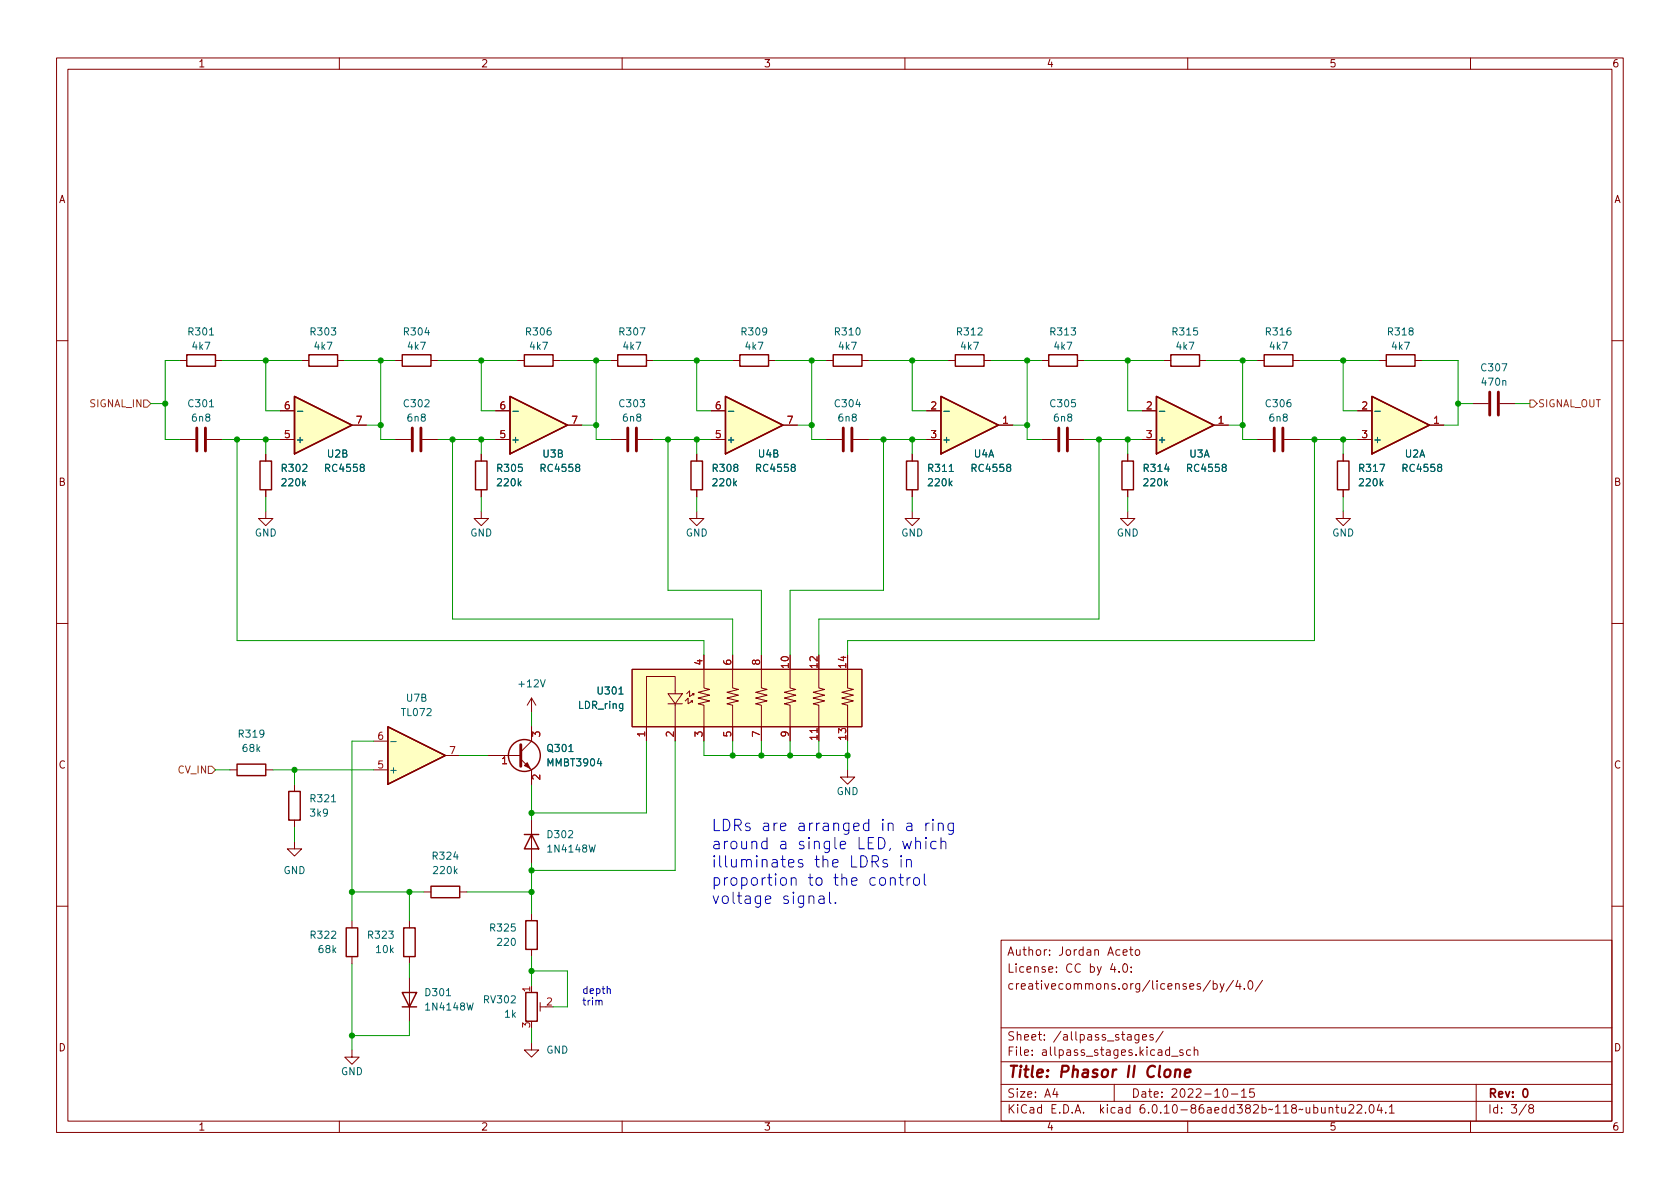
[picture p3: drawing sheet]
<svg xmlns="http://www.w3.org/2000/svg" width="297mm" height="210mm" viewBox="0 0 297 210" stroke-linecap="round" stroke-linejoin="round" font-family="sans-serif">
<g fill="none" stroke="#840000" stroke-width=".18">
<path d="M10 10.2h277v190.1h-277zM12 12.2h273v186.1h-273zM60 10.2v2M110 10.2v2M160 10.2v2M210 10.2v2M260 10.2v2M10 60.2h2M31.7 63.7h1.3M31.7 77.7h2.8M36.6 77.7h2.8M38.1 63.7h1.3"/>
<path d="M49.5 77.7h2.6M49.5 72.6h2.6M53.3 63.7h1.3M59.7 63.7h1.3M62.2 75.2h2.6M69.8 63.7h1.3M69.8 77.7h2.8M74.7 77.7h2.8M76.2 63.7h1.3M87.6 77.7h2.6M87.6 72.6h2.6M91.4 63.7h1.3"/>
<path d="M97.8 63.7h1.3M100.3 75.2h2.6M107.9 63.7h1.3M107.9 77.7h2.8M112.8 77.7h2.8M114.3 63.7h1.3M125.7 77.7h2.6M125.7 72.6h2.6M129.5 63.7h1.3M135.9 63.7h1.3M138.4 75.2h2.6M146 63.7h1.3"/>
<path d="M146 77.7h2.8M150.9 77.7h2.8M152.4 63.7h1.3M163.8 77.7h2.6M163.8 72.6h2.6M167.6 63.7h1.3M174 63.7h1.3M176.5 75.2h2.6M184.1 63.7h1.3M184.1 77.7h2.8M189 77.7h2.8M190.5 63.7h1.3"/>
<path d="M201.9 77.7h2.6M201.9 72.6h2.6M205.7 63.7h1.3M212.1 63.7h1.3M214.6 75.2h2.6M222.2 63.7h1.3M222.2 77.7h2.8M227.1 77.7h2.8M228.6 63.7h1.3M240 77.7h2.6M240 72.6h2.6M243.8 63.7h1.3"/>
<path d="M250.2 63.7h1.3M252.7 75.2h2.6M260.3 71.4h2.8M265.2 71.4h2.8M285 60.2h2M47 90.4v1.3h1.3l-1.3 1.3-1.3-1.3h1.3M47 80.3v1.2M47 86.6v1.3M85.1 90.4v1.3h1.3l-1.3 1.3-1.3-1.3h1.3M85.1 80.3v1.2M85.1 86.6v1.3M123.2 90.4v1.3h1.3l-1.3 1.3-1.3-1.3h1.3"/>
<path d="M123.2 80.3v1.2M123.2 86.6v1.3M161.3 90.4v1.3h1.3l-1.3 1.3-1.3-1.3h1.3M161.3 80.3v1.2M161.3 86.6v1.3M199.4 90.4v1.3h1.3l-1.3 1.3-1.3-1.3h1.3M199.4 80.3v1.2M199.4 86.6v1.3M237.5 90.4v1.3h1.3l-1.3 1.3-1.3-1.3h1.3M237.5 80.3v1.2M237.5 86.6v1.3M10 110.2h2"/>
<path d="M111.8 118.4h40.6v10.1h-40.6zM124.5 115.8v5.9l1 .2-2.1 .5 2.1 .5-2.1 .5 2.1 .5-2.1 .6 1.1 .2v6.4M129.5 115.8v5.9l1.1 .2-2.1 .5 2.1 .5-2.1 .5 2.1 .5-2.1 .6 1 .2v6.4M134.6 115.8v5.9l1 .2-2 .5 2 .5-2 .5 2 .5-2 .6 1 .2v6.4M139.7 118.4v3.3l1 .2-2 .5 2 .5-2 .5 2 .5-2 .6 1 .2v6.4M144.8 118.4v3.3l1 .2-2 .5 2 .5-2 .5 2 .5-2 .6 1 .2v6.4M149.9 118.4v3.3l1 .2-2.1 .5 2.1 .5-2.1 .5 2.1 .5-2.1 .6 1.1 .2v3.8M285 110.2h2M40.6 136.1h1.3M47 136.1h1.3M52.1 138.7v1.2M66 136.1h2.6"/>
<path d="M66 131.1h2.6M78.7 133.6h2.6M86.4 133.6h5.7M92.1 134.2l1.9 1.9v2.6M94 123.4v2.6M94 128.5v2.6l-1.9 1.9M94 123.4l-.8 1.3M94 123.4l.7 1.3M118.1 122.7h2.5l-1.2 1.8zM118.1 124.5h2.5M119.4 122.7v-3.1h-5.1v11.5M119.4 124.5v6.6"/>
<path d="M121.2 123.9l.5-.5v1.1l.7-.6M121.4 122.7l.5-.5v1l.8-.5M122.2 123.9h.2v.3zM122.4 122.7h.3v.2zM149.9 136.1v1.3h-1.3l1.3 1.3 1.2-1.3h-1.2M52.1 148.8v1.3h1.2l-1.2 1.3-1.3-1.3h1.3M52.1 145v1.3M74.9 157.7h1.3M81.3 157.7h1.2M94 145v7.6M10 160.2h2M62.2 162.8v1.3"/>
<path d="M62.2 169.2v1.2M72.4 162.8v1.3M72.4 169.2v1.2M72.4 173v7.6M94 161.5v1.3M94 167.9v1.3M95.5 177.3v1.5M95.5 178h1M177 166.3h108v32h-108zM196.7 170.4l-.3 1h.9M197.1 170.9v1M197.9 171.8v.1"/>
<path d="M198.6 168.4l.7-.1-.1-.3-.4-.1-.2 .2v.8h.6M198.6 170.6l.3-.2a.81 .81 0 0 1 .5 .7 .81 .81 0 0 1-.3 .8h-.1a.81 .81 0 0 1-.4-1.3zM199.7 167.9h.6M199.9 167.4v1.3l.4 .2M200 171.8v.1M200 171v.1M200.9 168l.3-.1 .3 .3v.4l-.3 .3h-.3l-.2-.3v-.4zM214 173.4l-1.3 1.9M214.5 174l.4-.1 .3 .3v.4l-.1 .3h-.6M214.5 173.4v1.5M215.7 173.9l.4 1M216.4 173.9l-.5 1.4-.2 .1"/>
<path d="M218.1 173.4l-1.3 1.9M218.9 173.4l-.4 1h.9M219.2 173.9v1M220 174.8v.1M220.8 173.6l.2-.2a.81 .81 0 0 1 .6 .7 .81 .81 0 0 1-.3 .8h-.2a.81 .81 0 0 1-.3-1.3zM223.2 173.4l-1.3 1.9M285 160.2h2M60 198.3v2M62.2 185.7v1.2h-1.2l1.2 1.3 1.3-1.3h-1.3M94 184.4v1.3h-1.3l1.3 1.2 1.2-1.2h-1.2M110 198.3v2M160 198.3v2"/>
<path d="M177 194.8h108M177 191.8h108M177 187.8h108M177 181.8h108M186.5 192.5l-.4 1h1M186.9 193v1M197 191.8v3M201.4 182.9v1.2l-.3 .3h-.4M201.4 183l-.5-.1-.3 .3v.4l.2 .3h.6M202 183.4l.7-.1-.1-.3-.4-.1-.2 .2 .1 .8h.5M203.9 183l-.4-.1-.2 .2 .1 .3 .5 .1v.4h-.6M205.6 182.4l-1.2 1.9"/>
<path d="M207.1 186.8h1.2M209.1 185.7l-.3-.1-.2 .2v.3l.5 .1v.4h-.5M210 198.3v2M210.5 185.7l-.4-.1-.3 .3v.4l.1 .3h.6M211.1 185.8l.3-.2 .3 .1 .1 .9M211.1 185.1v1.5M216.4 192.6l.2-.1a.81 .81 0 0 1 .6 .7 .81 .81 0 0 1-.3 .8h-.2a.81 .81 0 0 1-.6-.6 .81 .81 0 0 1 .3-.8zM217.7 193.5h1.2M219.5 193l.4-.5v1.5M219.5 194h.9M221.7 192.5h-.7l-.1 .7 .2-.1 .5 .1 .2 .2-.1 .5-.2 .1-.6-.1M235 196l.2-.2 .4 .1v.9"/>
<path d="M235 195.8v1M236.1 195.8h.6M236.4 195.3v1.3l.3 .2M237.2 195.8l.1 1h.3l.3-.1M237.9 195.8v1M238.5 195.5l.6-.2 .2 .2 .1 .3-1 1h1M239.9 195.5l.6-.2 .2 .2 .1 .3-.9 1h.9M241.4 196.7v.1M242.3 195.4l.1-.1a.81 .81 0 0 1 .6 .7 .81 .81 0 0 1-.3 .8h-.1a.81 .81 0 0 1-.6-.6 .81 .81 0 0 1 .3-.8zM243.9 195.3l-.4 1h.9M244.2 195.8v1M245 196.7v.1"/>
<path d="M245.6 195.8l.5-.5v1.5M245.6 196.8h.9M260 198.3v2M261 191.8v6.5M269.9 195.3l-1.3 1.9M270.6 196l-.3-.3 .1-.2 .2-.2 .4 .1 .2 .2-.1 .2-.7 .2-.1 .3v.2l.3 .3h.4l.2-.3-.1-.4-.2-.1"/>
</g>
<path d="M269.4 192.7l.2-.2a.8 .8 0 0 1 .5 .8 .8 .8 0 0 1-.5 .7l-.2-.1-.1-.4z" fill="none" stroke="#840000" stroke-width=".3"/>
<path d="M206 189.3a.52 .52 0 0 1 .6-.2 .52 .52 0 0 1 .4 .4l-.1 .6a.55 .55 0 0 1-.5 .4 .55 .55 0 0 1-.6-.4zM207.8 189.3a.49 .49 0 0 1 .9 .1l-.1 1.1M207.9 189.1l-.2 1.4M209.5 189.8l1-.2-.1-.4-.1-.1-.6 .1-.2 1 .2 .3 .6-.1" fill="none" stroke="#840000" stroke-width=".4"/>
<g fill="none" stroke="#840000" stroke-width=".25">
<path d="M33 62.7h5.1v2.1h-5.1zM52.1 70.1l10.1 5.1-10.1 5.1zM54.6 62.7h5.1v2.1h-5.1zM71.1 62.7h5.1v2.1h-5.1zM90.2 70.1l10.1 5.1-10.1 5.1zM92.7 62.7h5.1v2.1h-5.1zM109.2 62.7h5.1v2.1h-5.1zM128.3 70.1l10.1 5.1-10.1 5.1zM130.8 62.7h5.1v2.1h-5.1zM147.3 62.7h5.1v2.1h-5.1zM166.4 70.1l10.1 5.1-10.1 5.1zM168.9 62.7h5.1v2.1h-5.1z"/>
<path d="M185.4 62.7h5.1v2.1h-5.1zM204.5 70.1l10.1 5.1-10.1 5.1zM207 62.7h5.1v2.1h-5.1zM223.5 62.7h5.1v2.1h-5.1zM242.6 70.1l10.1 5.1-10.1 5.1zM245.1 62.7h5.1v2.1h-5.1zM46 81.5h2v5.1h-2zM84.1 81.5h2v5.1h-2zM122.2 81.5h2v5.1h-2zM160.3 81.5h2v5.1h-2zM198.4 81.5h2v5.1h-2zM236.5 81.5h2v5.1h-2z"/>
<path d="M41.9 135.1h5.1v2.1h-5.1zM51.1 139.9h2v5.1h-2zM68.6 128.5l10.1 5.1-10.1 5.1zM76.2 156.7h5.1v2h-5.1zM92.7 147.6h2.5M94 147.6l1.2 2.5h-2.5zM61.2 164.1h2v5.1h-2zM71.1 175.5h2.6l-1.3 2.5zM71.1 178h2.6M71.4 164.1h2v5.1h-2zM93 162.8h2v5.1h-2zM93 175.5h2v5.1h-2z"/>
<circle cx="92.7" cy="133.6" r="2.82"/>
</g>
<g fill="#ffffc2" stroke="#ffffc2" stroke-width=".18">
<path d="M52.1 70.1l10.1 5.1-10.1 5.1z"/>
<path d="M68.6 128.5l10.1 5.1-10.1 5.1z"/>
<path d="M242.6 70.1l10.1 5.1-10.1 5.1z"/>
<path d="M111.8 118.4h40.6v10.1h-40.6z"/>
<path d="M90.2 70.1l10.1 5.1-10.1 5.1z"/>
<path d="M128.3 70.1l10.1 5.1-10.1 5.1z"/>
<path d="M166.4 70.1l10.1 5.1-10.1 5.1z"/>
<path d="M204.5 70.1l10.1 5.1-10.1 5.1z"/>
</g>
<path d="M52.6 72.7h.9M90.7 72.7h.9M128.8 72.7h.9M166.9 72.7h.9M205 72.7h.9M243.1 72.7h.9M69.1 131.1h1" fill="none" stroke="#006464" stroke-width=".18"/>
<g fill="none" stroke="#840000" stroke-width=".51">
<path d="M34.8 75.7v4.1M36.3 75.7v4.1M72.9 75.7v4.1M74.4 75.7v4.1M111 75.7v4.1M112.5 75.7v4.1M149.1 75.7v4.1M150.6 75.7v4.1M187.2 75.7v4.1M188.7 75.7v4.1M225.3 75.7v4.1M226.8 75.7v4.1"/>
<path d="M263.4 69.3v4.1M264.9 69.3v4.1M92.1 131.7v3.8"/>
</g>
<path d="M92.7 135.4l.5-.5 .5 1z" fill="#840000" stroke="#840000" stroke-width=".18"/>
<path d="M25.4 70.7h.6l.7 .7-.7 .6h-.6zM270.5 70.7h.6l.7 .7-.7 .6h-.6zM36.8 135.5h.7l.6 .6-.6 .7h-.7z" fill="none" stroke="#725600" stroke-width=".18"/>
<g fill="none" stroke="#0000c2" stroke-width=".18">
<path d="M144.9 158.5l.1-.1 .6 .1 .1 1.3M145.7 158.9l-.7 .1a.39 .39 0 0 0-.3 .4 .39 .39 0 0 0 .3 .4l.7-.1M146.7 157.8v1.7l.2 .3M147.7 159.6l.1 .1-.1 .1-.1-.1 .1-.1v.2M154.2 152.4h.7a.54 .54 0 0 0 .4-.6 .54 .54 0 0 0-.4-.5h-.7v2M154.7 152.4l.6 .9M155.6 155.4a.54 .54 0 0 1 .6-.2 .54 .54 0 0 1 .4 .4v.6a.54 .54 0 0 1-.6 .4 .54 .54 0 0 1-.5-.4zM156.9 152.1l-.5-.1-.3 .3 .1 .3 .7 .2v.1v.3l-.2 .1-.6-.1M157.4 155.4a.5 .5 0 0 1 .9 .1v1M157.4 155.2v1.3M158.9 155.2h.8M159.2 154.5v1.8l.1 .1 .4 .1"/>
<path d="M159.3 152v1.3M159.6 148.8l.4 1.3 .4-.9 .4 .9 .3-1.3M160.3 152.2a.5 .5 0 0 1 .8 .1v1M160.3 152v1.3M160.4 145.6l.2-.1 .5 .1 .1 1.3M160.4 155.2v1.3M160.9 155.2a.51 .51 0 0 0-.5 .4M161.2 146l-.6 .1a.39 .39 0 0 0-.3 .4 .39 .39 0 0 0 .3 .4l.6-.1M161.6 155.4a.54 .54 0 0 1 .6-.2 .54 .54 0 0 1 .4 .4v.6a.54 .54 0 0 1-.6 .4 .54 .54 0 0 1-.5-.4zM161.9 149a.5 .5 0 0 1 .9 .1v1M161.9 148.1v2M163.4 154.5v1.8l.3 .2"/>
<path d="M163.7 148.1l-.1 .1 .1 .1 .1-.1-.1-.1v.2M163.7 145.5v1.4M163.7 148.8v1.3M164.3 145.5a.51 .51 0 0 0-.6 .4M164.9 144.9v.1v.1l.1-.1-.1-.1v.2M164.9 145.5v1.4M165.5 148.9l-.6-.1-.3 .4v.5l.2 .3 .1 .1 .6-.1M165.9 145.7a.5 .5 0 0 1 .9 .1v1.1M165.9 145.5v1.4M166.4 149a.5 .5 0 0 1 .8 .1v1M166.4 148.1v2M168.6 145.5v1.7a.54 .54 0 0 1-.9 .3"/>
<path d="M168.6 145.6l-.6-.1-.4 .4v.6l.2 .3 .2 .1 .6-.1M105.9 177.1l.2-.2h.3l.1 .8M107.4 175l.1-.2 .3 .1 .1 .8"/>
</g>
<g fill="none" stroke="#009600" stroke-width=".18">
<path d="M26.7 71.4h2.5M31.7 63.7h-2.5v14h2.5M39.4 63.7h13.9M39.4 77.7h10.1M41.9 77.7v35.6h82.6v2.5M47 63.7v8.9h2.5M47 77.7v2.6M61 63.7h8.8M64.8 75.2h2.5M67.3 63.7v14h2.5M77.5 63.7h13.9M77.5 77.7h10.1"/>
<path d="M80 77.7v31.8h49.5v6.3M85.1 63.7v8.9h2.5M85.1 77.7v2.6M99.1 63.7h8.8M102.9 75.2h2.5M105.4 63.7v14h2.5M115.6 63.7h13.9M115.6 77.7h10.1M118.1 77.7v26.7h16.5v11.4M123.2 63.7v8.9h2.5M123.2 77.7v2.6M137.2 63.7h8.8"/>
<path d="M141 75.2h2.5M143.5 63.7v14h2.5M153.7 63.7h13.9M153.7 77.7h10.1M156.2 77.7v26.7h-16.5v11.4M161.3 63.7v8.9h2.5M161.3 77.7v2.6M175.3 63.7h8.8M179.1 75.2h2.5M181.6 63.7v14h2.5M191.8 63.7h13.9M191.8 77.7h10.1"/>
<path d="M194.3 77.7v31.8h-49.5v6.3M199.4 63.7v8.9h2.5M199.4 77.7v2.6M213.4 63.7h8.8M217.2 75.2h2.5M219.7 63.7v14h2.5M229.9 63.7h13.9M229.9 77.7h10.1M232.4 77.7v35.6h-82.5v2.5M237.5 63.7v8.9h2.5M237.5 77.7v2.6M251.5 63.7h6.3v11.5h-2.5"/>
<path d="M257.8 71.4h2.5M268 71.4h2.5M47 87.9v2.5M85.1 87.9v2.5M123.2 87.9v2.5M161.3 87.9v2.5M199.4 87.9v2.5M237.5 87.9v2.5M38.1 136.1h2.5M48.3 136.1h17.7M52.1 136.1v2.6M66 131.1h-3.8v31.7"/>
<path d="M81.3 133.6h5.1M94 126v2.5M94 138.7v6.3M114.3 131.1v12.7h-20.3M119.4 131.1v22.8h-25.4M124.5 131.1v2.5h25.4M129.5 131.1v2.5M134.6 131.1v2.5M139.7 131.1v2.5M144.8 131.1v2.5M149.9 131.1v5M52.1 146.3v2.5"/>
<path d="M62.2 157.7h12.7M72.4 157.7v5.1M82.5 157.7h11.5M94 152.6v8.9M62.2 170.4v15.3M72.4 170.4v2.6M94 171.7h6.3v6.3h-2.5M94 169.2v5M72.4 180.6v2.5h-10.2M94 181.9v2.5"/>
</g>
<g fill="#009600" stroke="#009600" stroke-width=".18">
<circle cx="199.4" cy="63.7" r=".46"/>
<circle cx="199.4" cy="77.7" r=".46"/>
<circle cx="194.3" cy="77.7" r=".46"/>
<circle cx="181.6" cy="63.7" r=".46"/>
<circle cx="181.6" cy="75.2" r=".46"/>
<circle cx="94" cy="153.9" r=".46"/>
<circle cx="62.2" cy="157.7" r=".46"/>
<circle cx="94" cy="171.7" r=".46"/>
<circle cx="94" cy="157.7" r=".46"/>
<circle cx="94" cy="143.8" r=".46"/>
<circle cx="123.2" cy="77.7" r=".46"/>
<circle cx="47" cy="77.7" r=".46"/>
<circle cx="105.4" cy="63.7" r=".46"/>
<circle cx="105.4" cy="75.2" r=".46"/>
<circle cx="85.1" cy="63.7" r=".46"/>
<circle cx="118.1" cy="77.7" r=".46"/>
<circle cx="134.6" cy="133.6" r=".46"/>
<circle cx="149.9" cy="133.6" r=".46"/>
<circle cx="129.5" cy="133.6" r=".46"/>
<circle cx="144.8" cy="133.6" r=".46"/>
<circle cx="139.7" cy="133.6" r=".46"/>
<circle cx="85.1" cy="77.7" r=".46"/>
<circle cx="80" cy="77.7" r=".46"/>
<circle cx="47" cy="63.7" r=".46"/>
<circle cx="29.2" cy="71.4" r=".46"/>
<circle cx="67.3" cy="75.2" r=".46"/>
<circle cx="67.3" cy="63.7" r=".46"/>
<circle cx="41.9" cy="77.7" r=".46"/>
<circle cx="237.5" cy="77.7" r=".46"/>
<circle cx="232.4" cy="77.7" r=".46"/>
<circle cx="219.7" cy="63.7" r=".46"/>
<circle cx="219.7" cy="75.2" r=".46"/>
<circle cx="237.5" cy="63.7" r=".46"/>
<circle cx="257.8" cy="71.4" r=".46"/>
<circle cx="123.2" cy="63.7" r=".46"/>
<circle cx="161.3" cy="63.7" r=".46"/>
<circle cx="143.5" cy="75.2" r=".46"/>
<circle cx="161.3" cy="77.7" r=".46"/>
<circle cx="156.2" cy="77.7" r=".46"/>
<circle cx="143.5" cy="63.7" r=".46"/>
<circle cx="62.2" cy="183.1" r=".46"/>
<circle cx="72.4" cy="157.7" r=".46"/>
<circle cx="52.1" cy="136.1" r=".46"/>
</g>
<g font-size="2.8" fill="#0000c2">
<text x="125.7" y="147">LDRs are arranged in a ring</text>
<text x="125.7" y="150.2">around a single LED, which</text>
<text x="125.7" y="153.4">illuminates the LDRs in</text>
<text x="125.7" y="156.6">proportion to the control</text>
<text x="125.7" y="159.9">voltage signal.</text>
</g>
<text font-size="2.8" fill="#840000" x="178" y="190.6">Title: Phasor II Clone</text>
<g font-size="2.1" fill="#840000">
<text x="178" y="172">License: CC by 4.0:</text>
<text x="178" y="169">Author: Jordan Aceto</text>
<text x="178" y="175">creativecommons.org/licenses/by/4.0/</text>
<text x="178" y="184">Sheet: /allpass_stages/</text>
<text x="178" y="186.7">File: allpass_stages.kicad_sch</text>
<text x="178" y="196.9">KiCad E.D.A. kicad 6.0.10-86aedd382b~118~ubuntu22.04.1</text>
<text x="178" y="194.1">Size: A4</text>
<text x="200" y="194.1">Date: 2022-10-15</text>
<text x="263" y="194.1">Rev: 0</text>
<text x="263" y="196.9">Id: 3/8</text>
</g>
<g font-size="1.8" fill="#840000">
<text x="35" y="11.9">1</text>
<text x="85" y="11.9">2</text>
<text x="135" y="11.9">3</text>
<text x="185" y="11.9">4</text>
<text x="235" y="11.9">5</text>
<text x="285" y="11.9">6</text>
<text x="10.3" y="35.9">A</text>
<text x="285.3" y="35.9">A</text>
<text x="10.3" y="85.9">B</text>
<text x="285.3" y="85.9">B</text>
<text x="10.3" y="135.9">C</text>
<text x="285.3" y="135.9">C</text>
<text x="10.3" y="185.9">D</text>
<text x="285.3" y="185.9">D</text>
<text x="35" y="199.9">1</text>
<text x="85" y="199.9">2</text>
<text x="135" y="199.9">3</text>
<text x="185" y="199.9">4</text>
<text x="235" y="199.9">5</text>
<text x="285" y="199.9">6</text>
</g>
<g font-size="1.8" fill="#006464">
<text x="33.4" y="59.3">R301</text>
<text x="55" y="59.3">R303</text>
<text x="71.5" y="59.3">R304</text>
<text x="93.1" y="59.3">R306</text>
<text x="109.6" y="59.3">R307</text>
<text x="131.2" y="59.3">R309</text>
<text x="147.7" y="59.3">R310</text>
<text x="169.3" y="59.3">R312</text>
<text x="185.8" y="59.3">R313</text>
<text x="207.4" y="59.3">R315</text>
<text x="223.9" y="59.3">R316</text>
<text x="245.5" y="59.3">R318</text>
<text x="34.1" y="61.8">4k7</text>
<text x="55.7" y="61.8">4k7</text>
<text x="72.2" y="61.8">4k7</text>
<text x="93.8" y="61.8">4k7</text>
<text x="110.3" y="61.8">4k7</text>
<text x="131.9" y="61.8">4k7</text>
<text x="148.4" y="61.8">4k7</text>
<text x="170" y="61.8">4k7</text>
<text x="186.5" y="61.8">4k7</text>
<text x="208.1" y="61.8">4k7</text>
<text x="224.6" y="61.8">4k7</text>
<text x="246.2" y="61.8">4k7</text>
<text x="262" y="65.7">C307</text>
<text x="262.1" y="68.2">470n</text>
<text x="33.4" y="72">C301</text>
<text x="34" y="74.5">6n8</text>
<text x="71.5" y="72">C302</text>
<text x="72.1" y="74.5">6n8</text>
<text x="109.6" y="72">C303</text>
<text x="110.2" y="74.5">6n8</text>
<text x="147.7" y="72">C304</text>
<text x="148.3" y="74.5">6n8</text>
<text x="185.8" y="72">C305</text>
<text x="186.4" y="74.5">6n8</text>
<text x="223.9" y="72">C306</text>
<text x="224.5" y="74.5">6n8</text>
<text x="49.9" y="83.4">R302</text>
<text x="52.2" y="78.4">+</text>
<text x="57.7" y="83.4">RC4558</text>
<text x="57.9" y="80.9">U2B</text>
<text x="88" y="83.4">R305</text>
<text x="90.3" y="78.4">+</text>
<text x="95.8" y="83.4">RC4558</text>
<text x="96" y="80.9">U3B</text>
<text x="126.1" y="83.4">R308</text>
<text x="128.4" y="78.4">+</text>
<text x="133.9" y="83.4">RC4558</text>
<text x="134.1" y="80.9">U4B</text>
<text x="164.2" y="83.4">R311</text>
<text x="166.5" y="78.4">+</text>
<text x="172" y="83.4">RC4558</text>
<text x="172.2" y="80.9">U4A</text>
<text x="202.3" y="83.4">R314</text>
<text x="204.6" y="78.4">+</text>
<text x="210.1" y="83.4">RC4558</text>
<text x="210.3" y="80.9">U3A</text>
<text x="240.4" y="83.4">R317</text>
<text x="242.7" y="78.4">+</text>
<text x="248.2" y="83.4">RC4558</text>
<text x="248.4" y="80.9">U2A</text>
<text x="50" y="86">220k</text>
<text x="88.1" y="86">220k</text>
<text x="126.2" y="86">220k</text>
<text x="164.3" y="86">220k</text>
<text x="202.4" y="86">220k</text>
<text x="240.5" y="86">220k</text>
<text x="45" y="94.9">GND</text>
<text x="83.1" y="94.9">GND</text>
<text x="121.2" y="94.9">GND</text>
<text x="159.3" y="94.9">GND</text>
<text x="197.4" y="94.9">GND</text>
<text x="235.5" y="94.9">GND</text>
<text x="71.9" y="124.1">U7B</text>
<text x="91.9" y="121.5">+12V</text>
<text x="102.3" y="125.3">LDR_ring</text>
<text x="105.8" y="122.8">U301</text>
<text x="42.3" y="130.4">R319</text>
<text x="71.1" y="126.6">TL072</text>
<text x="43" y="133">68k</text>
<text x="68.7" y="136.8">+</text>
<text x="96.9" y="133">Q301</text>
<text x="97" y="135.5">MMBT3904</text>
<text x="55" y="141.9">R321</text>
<text x="147.9" y="140.6">GND</text>
<text x="54.9" y="144.4">3k9</text>
<text x="96.9" y="148.2">D302</text>
<text x="50.1" y="154.6">GND</text>
<text x="76.6" y="152">R324</text>
<text x="76.8" y="154.6">220k</text>
<text x="97.1" y="150.7">1N4148W</text>
<text x="55" y="166">R322</text>
<text x="65.2" y="166">R323</text>
<text x="86.8" y="164.7">R325</text>
<text x="88.1" y="167.3">220</text>
<text x="56.4" y="168.5">68k</text>
<text x="66.6" y="168.5">10k</text>
<text x="75.3" y="176.1">D301</text>
<text x="75.5" y="178.7">1N4148W</text>
<text x="85.7" y="177.4">RV302</text>
<text x="89.3" y="180">1k</text>
<text x="60.3" y="190.1">GND</text>
<text x="96.6" y="186.3">GND</text>
</g>
<g font-size="1.8" fill="#725600">
<text x="15.9" y="72">SIGNAL_IN</text>
<text x="271.9" y="72">SIGNAL_OUT</text>
<text x="31.5" y="136.8">CV_IN</text>
</g>
<g font-size="1.8" fill="#a90000">
<text x="50.3" y="77.5">5</text>
<text x="50.3" y="72.4">6</text>
<text x="63" y="74.9">7</text>
<text x="88.4" y="77.5">5</text>
<text x="88.4" y="72.4">6</text>
<text x="101.1" y="74.9">7</text>
<text x="126.5" y="77.5">5</text>
<text x="126.5" y="72.4">6</text>
<text x="139.2" y="74.9">7</text>
<text x="164.6" y="72.4">2</text>
<text x="164.6" y="77.5">3</text>
<text x="177.3" y="74.9">1</text>
<text x="202.7" y="72.4">2</text>
<text x="202.7" y="77.5">3</text>
<text x="215.4" y="74.9">1</text>
<text x="240.8" y="72.4">2</text>
<text x="240.8" y="77.5">3</text>
<text x="253.5" y="74.9">1</text>
<text x="124.2" y="117.6" transform="rotate(-90 124.2 117.6)">4</text>
<text x="129.3" y="117.6" transform="rotate(-90 129.3 117.6)">6</text>
<text x="134.4" y="117.6" transform="rotate(-90 134.4 117.6)">8</text>
<text x="139.4" y="118.1" transform="rotate(-90 139.4 118.1)">10</text>
<text x="144.5" y="118.1" transform="rotate(-90 144.5 118.1)">12</text>
<text x="149.6" y="118.1" transform="rotate(-90 149.6 118.1)">14</text>
<text x="66.8" y="130.8">6</text>
<text x="95.5" y="130.3" transform="rotate(-90 95.5 130.3)">3</text>
<text x="114" y="130.3" transform="rotate(-90 114 130.3)">1</text>
<text x="119.1" y="130.3" transform="rotate(-90 119.1 130.3)">2</text>
<text x="124.2" y="130.3" transform="rotate(-90 124.2 130.3)">3</text>
<text x="129.3" y="130.3" transform="rotate(-90 129.3 130.3)">5</text>
<text x="134.4" y="130.3" transform="rotate(-90 134.4 130.3)">7</text>
<text x="139.4" y="130.3" transform="rotate(-90 139.4 130.3)">9</text>
<text x="144.5" y="130.8" transform="rotate(-90 144.5 130.8)">11</text>
<text x="149.6" y="130.8" transform="rotate(-90 149.6 130.8)">13</text>
<text x="66.8" y="135.9">5</text>
<text x="79.5" y="133.3">7</text>
<text x="88.7" y="135.1">1</text>
<text x="95.5" y="137.9" transform="rotate(-90 95.5 137.9)">2</text>
<text x="93.7" y="175.4" transform="rotate(-90 93.7 175.4)">1</text>
<text x="96.7" y="177.8">2</text>
<text x="93.7" y="181.7" transform="rotate(-90 93.7 181.7)">3</text>
</g>
<g font-size="1.8" fill="#0000c2">
<text x="102.9" y="175.7">depth</text>
<text x="102.9" y="177.8">trim</text>
</g>
</svg>
